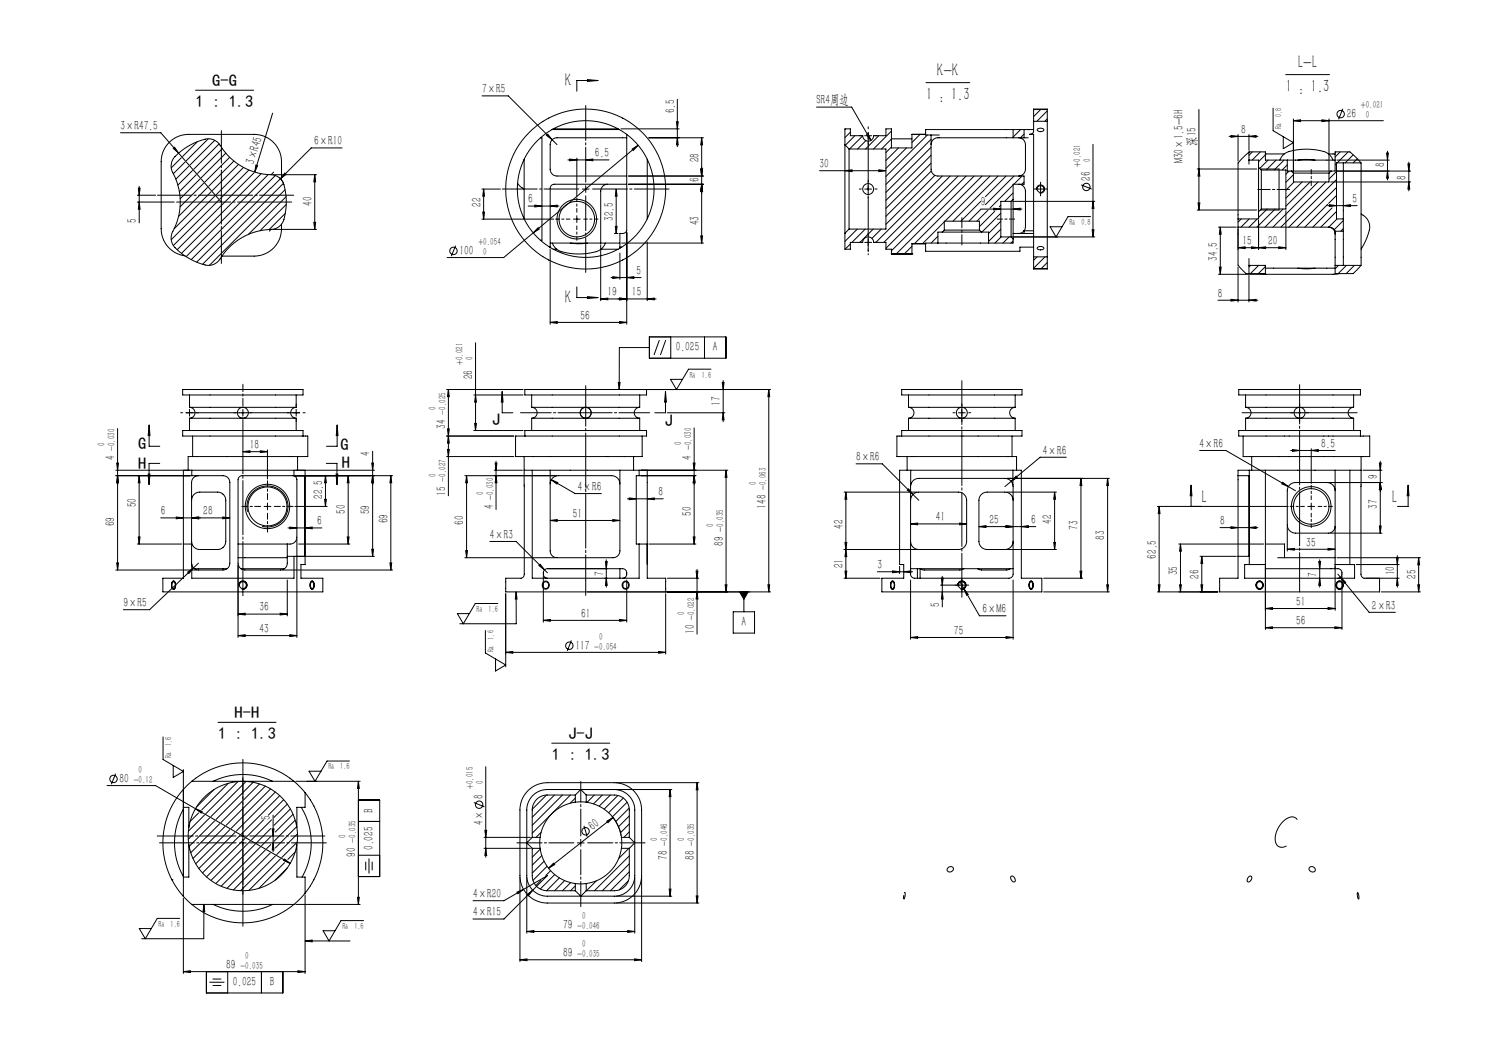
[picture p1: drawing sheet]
<svg xmlns="http://www.w3.org/2000/svg" width="841mm" height="594mm" viewBox="0 0 841 594" stroke-linecap="round" stroke-linejoin="round" font-family="sans-serif">
<g fill="none" stroke="#000" stroke-width=".56">
<path d="M110 51h33M271 54h15l27 27M330 45h6l-6 1zM336 45h-12v6M381 56v27M521 46h25M723 42h25M68 75h22l34 39M111 80l-8 8M117 78l-12 12M121 79l-14 14M153 64l-10 33"/>
<path d="M304 77h1v58h-1M305 68h.1M307 76l1-1 3 4zM309 66h.1M311 73h37M311 72h37M349 72h33M350 66h.1M353 76v54l-2 1h-2v9M353 77h-40a4 4 0 0 0-4 4v14a4 4 0 0 0 4 4h40M354 68h.1M365 77h31"/>
<path d="M381 69h1l-1 3zM381 77l1 4h-1zM395 77v60M395 77v4h-1zM459 60h20l11 19M476 72l-1 1M478 74l-3 3M481 76l-5 6M485 76h-7v-4h-3v9M485 76l-7 8M486 76h4M487 79l-5 5"/>
<path d="M488 76v-1l2 4zM488 74v4M494 76l-7 8M501 74l-10 10M501 78l-5 6M501 78h12M513 76v7h-12v-11h-3v4h-7a3 3 0 0 1-3 3 3 3 0 0 1-3-3M513 76h8M513 76h.1M518 76l-5 4M522 76l-24 23M524 76v19a4 4 0 0 0 4 4h48v5h-6v8"/>
<path d="M524 76h4M524 78l-26 26M570 77h-42a4 4 0 0 0-4 4M570 73h-49v3h3M570 73v4M570 77h6M570 73h6M573 77a4 4 0 0 1 4 4v14a4 4 0 0 1-4 4M574 73l-4 4M576 73h5M576 77h2M576 75l-2 2"/>
<path d="M576 73v4M581 62h8M581 68v6v1l-2 1h2v54M581 62v6M581 68h8M584 73a2.2 2.2 0 0 1 3 0 2 2 0 0 1-2 1 2 2 0 0 1-1-1zM585 62l-4 4M589 68v76M589 62l-6 6M589 67l-1 1M589 62v6M674 62v56"/>
<path d="M691 77h17M692 76l4 1h-4zM696 76v15M703 77l4-1v1zM703 76v9M716 61v13l12 6-6 4v-7M728 68l4-1v1zM728 67v29M728 68h50M744 67l4 1h-4zM748 67v29M755 61l-2 6"/>
<path d="M97 83h1l2 3zM98 88a31 31 0 0 1 20-10 9 9 0 0 1 7 5 36 36 0 0 0 29 16 9 9 0 0 1 7 9 27 27 0 0 1-3 19 12 12 0 0 1-10 2 36 36 0 0 0-25 18 9 9 0 0 1-12 1 27 27 0 0 1-14-12 12 12 0 0 1 2-9 36 36 0 0 0-3-32 8 8 0 0 1 2-7zM102 89l-6 5M104 91l-6 7M106 93l-7 8M108 96l-8 8M110 98l-9 10M123 81l-14 14M125 84l-14 14M127 86l-14 14M129 88l-14 14M132 91l-15 14"/>
<path d="M134 92l-15 15M137 94l-15 16M140 96l-16 16M143 97l-43 43M144 93h1l-2 4zM147 98l-45 45M151 98l-46 46M153 98h25M154 97l-1 1M155 99l-47 47M157 100l2 3M160 97l1 1-3 3z"/>
<path d="M177 98l1 4h-1zM177 98v31M192 83h-17l-17 18M295 90v33M319 90h24M320 89l4 1h-4zM324 89v21M329 90l4-1v1zM354 99h42M356 84l3-2-3 3zM359 82l-59 49M364 90v33"/>
<path d="M394 95h1v4zM461 96h37M475 81v50M475 81l3 3M475 96h4v1zM478 84v45M478 84h20v45h-20M494 96h4l-4 1zM501 83l-3 3M505 83l-7 7M510 83l-12 12M524 83l-26 25"/>
<path d="M524 87l-26 26M524 92l-26 25M524 96l-26 26M526 99l-28 27M530 99l-37 37M535 99l-38 37M539 99l-41 41M544 99l-43 42M548 99l-44 44M552 99l-38 38M557 99l-25 25M561 99l-25 25"/>
<path d="M566 99l-12 12M570 99l-16 16M575 99l-5 5M615 81v52M673 95h34M674 95l1 4h-1zM703 86l9-1v5h12M703 86l-7 6v31M703 90v2M703 86v4M703 90h5v4M704 85l-1 2"/>
<path d="M708 94v25M708 94l2 2M709 95h11v23h-11M709 85l-5 5M710 96v22M710 96h13v22h-13M712 87h10M712 87l-4 4M713 90l-4 5M718 90l-6 6M720 90a9 9 0 0 1 9-6 27 27 0 0 1 19 3l2 3M722 90l-5 6"/>
<path d="M724 90h27M724 90v6h2M724 93l-3 3M725 96l-2 2M726 96h23M726 96l2 1M728 97h20M728 97v5h20v-5M728 98l-5 5M730 90h10M747 87h4M749 96l-1 1"/>
<path d="M752 92l-1 1M752 96l-4 5M752 90h30M754 85l-3 3M756 92v31M758 85l-6 7M761 87l-4 5M764 89l-3 3M766 92l-7-7h-8v11h-2M766 92h-14v31h4M766 92v57M780 86h1v4z"/>
<path d="M781 85v16M781 96v4h-1zM792 92h1v4zM793 91v16M794 96h-42M77 114h21M77 110h11M78 106h1l-1 4zM78 105v20M78 114l1 4h-1zM113 101l-12 11M115 103l-14 13"/>
<path d="M117 105l-17 17M119 108l-21 21M121 110l-25 25M123 113l-25 25M152 106l-41 41M158 101l-6 5M158 101v-10a15 15 0 0 0-15-15h-37a15 15 0 0 0-15 15v38a15 15 0 0 0 13 15M159 103l-45 46M160 107l-42 42M161 111l-21 21M161 115l-15 15M271 106h11"/>
<path d="M272 119h1l-1 4zM272 106v17M272 106l1 4h-1zM291 103l4 3M297 116h17M301 115l4 1h-4zM309 116l4-1v1zM328 106h3M329 104v4M342 104a4 4 0 0 0-4 3v30M347 106v4h-1zM347 106v25"/>
<path d="M353 104h-41a2.3 2.3 0 0 0-3 2v33M354 104h42M395 104v4h-1zM486 106h4M488 104v4M552 113l-11 11M552 118l-7 6M552 118h23M556 118l-6 6M559 117l4 1h-4zM560 119l-9 8M563 115l-1 1"/>
<path d="M563 120l-11 11M569 113v20M569 113h-6v20h6M570 113h46M570 112v22M570 104l-13 13M570 109l-5 4M570 112l-1 1M570 118l4-1v1zM573 104a4 4 0 0 1 4 3v20l-1 3M576 102l-1 2M583 107a2.3 2.3 0 0 1 2-3 2.3 2.3 0 0 1 3 3 2.3 2.3 0 0 1-3 2"/>
<path d="M583 106h4M585 104v4M608 104l6 2M615 113v4h-1zM673 118h34M674 114h1l-1 4zM708 119v4h-12M710 118l-2 1M713 118l-5 4M717 118l-10 10M722 118l-10 10M723 119v21"/>
<path d="M728 102l-5 5M733 102l-10 9M737 102l-14 14M741 102l-25 26M746 102l-25 26M747 116h16M747 115l-13 13M748 115l4 1h-4zM749 102h45M749 117l-10 11M752 101l-27 27M752 105l-22 23"/>
<path d="M752 110l-5 4M752 119l-9 9M756 116l4-1v1zM793 102v4h-1zM153 129h25M158 126a16 16 0 0 1-15 18h-18M160 120l-9 9M177 125h1l-1 4zM256 138l-2 6M271 123h41M300 131l-17 14h-32M303 128v1l-3 2z"/>
<path d="M309 139h.1M309 137h40M311 137a10 10 0 0 0 10 6 27 27 0 0 0 18-3l2-3M321 137h9M323 123h3M324 121v4M338 138v31M346 131h2M346 127h1v4zM349 139h1M350 137h46M353 131v51"/>
<path d="M364 136v33M394 133h1v4zM475 131v9h3v-4h7a3 3 0 0 1 3-3 3 3 0 0 1 3 3h7v4h3v3M478 129l-3 2M478 137l-3 3M482 129l-7 7M486 136h4M487 129l-8 7M488 134v4M491 129l-7 7M496 129l-5 5M513 137h8h-8v6"/>
<path d="M513 139l-4 4M528 137h28M528 137h-7v4h53v-2h7M528 133l-4 4M530 131h22M530 131h-2v6M531 129h20M531 125l-12 12M531 129v-5h20v5M531 129l-1 2M551 129l1 2M552 131h4v6"/>
<path d="M563 124l-7 7M563 129l-7 7M563 133l-3 4M568 133l-4 4M569 133l1 1M570 133h46M570 134v3h-14M570 131h11M570 135l-1 2M576 130v1M576 130l-1 1h-2M576 130h5"/>
<path d="M581 139v5M581 130v1M581 131v8M584 139a2.1 2.1 0 0 1 3 1 2.1 2.1 0 0 1-3-1zM613 122h-12l-7 11-3-5h6M614 129h1v4zM685 128h10M686 128v26M686 128l1 4h-1zM696 128v4M696 123v5M696 128h52"/>
<path d="M696 139h4v1zM696 129v20l5 5h11v-5M696 139h27M698 123l-2 2M703 123l-5 5M704 139h4l-4 1zM707 123l-4 5M708 139h4v1zM708 124v16M719 139h4l-4 1zM747 128a4 4 0 0 1 4 4M748 128a4 4 0 0 1 3 2"/>
<path d="M751 132v17M751 130v2M751 130h5M752 123l-4 5M756 130v19M756 123v7M756 124l-5 5M756 129l-2 1M766 120a8 8 0 0 1 4 10l-2 6-2 4M305 144h.1M309 146h.1M309 140v42"/>
<path d="M311 140h2M338 140h10M344 156h17M345 156h4l-4 1zM349 142v15M350 146h.1M353 156h4v1zM354 144h.1M501 143h.1M501 143h12M513 143h.1M581 151h8"/>
<path d="M581 144h8M581 144v7M583 144l-2 2M588 144l-7 7M589 148l-3 3M589 144v7M685 154h26M686 150h1l-1 4zM696 150v20M703 145v4M703 149v5M703 149h9"/>
<path d="M703 155v15M704 149l-1 1M708 149l-5 5M709 154h44M712 151h39M712 149h.1M712 150l-4 4M730 151h10M751 149v5h10l5-5M751 149h15M753 149l-2 2M757 149l-4 5"/>
<path d="M762 149l-5 5M324 161v6h12M330 167h6l-6 1zM338 168h4v1zM349 168h4l-4 1zM364 168h4v1zM369 168h-31M685 169h23M692 168l4 1h-4zM703 169l4-1v1zM268 193v49M309 181h4v1z"/>
<path d="M309 181h44M349 181h4l-4 1zM365 190h43v11h-43zM365 196h-17v23M371 191l-3 9M375 191l-3 9M377 190v11M396 190v11M103 219h67v3h-67zM251 219h43M252 219l1 4h-1zM252 219v60"/>
<path d="M295 219h69v3h-69zM348 215h1l-1 4zM400 208h-13l-6 11-4-6h7M406 215h1v4zM407 214v23M432 219l1 4h-1zM432 219v114M433 219h-84M507 219h68v3h-68zM697 219h68v3h-68zM84 239v6h-1zM84 239v12h6"/>
<path d="M105 232h4M107 235h60M107 229h60M107 229a3 3 0 0 1 3 3 3 3 0 0 1-3 3M107 222v7M107 230v4M107 235v7M135 232h4M137 230v4M165 232h4M167 229a3 3 0 0 0-3 3 3 3 0 0 0 3 3M167 222v7"/>
<path d="M167 230v4M167 235v7M190 239v6h-1zM190 239v12h-6M267 222h27M267 238h1v4zM268 222v4h-1zM283 220v6h-1zM283 220v12h6M299 235h61M299 229h61M299 229a3 3 0 0 1 3 3 3 3 0 0 1-3 3"/>
<path d="M299 222v7M299 235v7M360 229a3 3 0 0 0-3 3 3 3 0 0 0 3 3M360 222v7M360 235v7M374 220l1 6h-1zM374 220v12h-6M375 232h33M407 232v4h-1zM511 229h60M511 235h60M511 229a3 3 0 0 1 3 3 3 3 0 0 1-3 3"/>
<path d="M511 222v7M511 235v7M539 232h4M541 230v4M571 229a3 3 0 0 0-3 3 3 3 0 0 0 3 3M571 222v7M571 235v7M701 235h60M701 229a3 3 0 0 1 3 3 3 3 0 0 1-3 3M701 229h60M701 222v7M701 235v7"/>
<path d="M729 232h4M731 230v4M761 229a3 3 0 0 0-3 3 3 3 0 0 0 3 3M761 222v7M761 235v7M66 241v80M103 242h67v3h-67zM108 257h-2v8M108 245v12M137 254h4v1zM137 254h13M146 254h4l-4 1z"/>
<path d="M150 253v16M167 257v8M170 245h3v12h-65M210 254v59M251 245h38M251 257h38M252 253h1l-1 4zM252 241h1l-1 4zM252 245l1 4h-1zM267 242h27M279 259v28M295 257v67l-2 1h-9v8h90v-8h-10v-19h-4"/>
<path d="M295 245v-3h69v3h-74v12h71v-12M356 257v8M390 241v65M507 245h-2v12h64M507 242h68v3h-68zM510 257v8M569 257h3v8M569 245v12M600 257h-15l-20 17M675 253h15l35 21M697 242h68v3h-68zM699 245v12h5"/>
<path d="M704 257h62M704 257v8M726 253h25M727 253h4l-4 1zM738 253h4v1zM738 252v20M765 245h6v12h-5M766 257v66v1a4 4 0 0 0 4 1h6v8h-90v-8h10v-57M776 259v41M65 265h42M66 260h1l-1 5zM66 268l1 4h-1z"/>
<path d="M78 268v38M78 268l1 4h-1zM83 267h1v6zM90 261h-6v12M103 268h5M107 268h-42M108 265h-5v60h-11v8h90v-8h-13v-7h3v-53h-7M108 268h17a4 4 0 0 1 4 3v46a4 4 0 0 1-4 4h-13a4 4 0 0 1-4-3M108 265h57M108 265v3M112 268a4 4 0 0 0-4 3v47M165 268a2.3 2.3 0 0 1 2 2v32a4 4 0 0 1-4 4h-29"/>
<path d="M165 268h6v45h-6M165 268h-29a2.3 2.3 0 0 0-2 2v47a4 4 0 0 0 4 4h20a4 4 0 0 0 4-4v-11M165 265v3M166 265h45M183 268v17M183 268l1 4h-1zM184 261h6v12M189 267h1v6zM196 268v4h-1zM196 268v38M209 260h1v5zM210 268v4h-1z"/>
<path d="M220 268v4h-1zM220 268v53M221 268h-55M261 268h52M262 268l1 4h-1zM262 268v46M278 265h16M279 260h1l-1 5zM279 268l1 4h-1zM295 265h4M299 265v60h61v-19M299 265h61"/>
<path d="M309 265v45a4 4 0 0 0 4 4h32a4 4 0 0 0 4-4v-45M309 272a5 5 0 0 1 5-4h30a5 5 0 0 1 5 4M310 270l4 1-1 1zM310 270l14 8h14M360 265h4v3M360 268h4M360 268h-2v38h2M360 265v3M361 265h48M364 268v49M390 260h1l-1 5zM390 268l1 4h-1z"/>
<path d="M391 268h-30M408 265l1 3h-1zM408 265v68M475 277h41M476 277v48M476 277v4h-1zM482 261h14l18 17M510 276l1-1 3 3zM512 265h-6v53h2v7h-12v8h90v-8h-11v-60h-5M512 273v50l1 1a8 8 0 0 0 6 1h49h1l1-2v-50M512 273a5 5 0 0 1 5-4h48a5 5 0 0 1 5 4M512 265h58"/>
<path d="M512 265v8M514 278l3 3M566 269h58M566 277h28M570 265v8M572 268v1l-3 2zM593 277l1 4h-1zM593 277v32M608 269l1 4h-1zM608 269v56M623 269l1 4h-1zM623 269v64"/>
<path d="M670 273l1 6h-1zM670 273v12M696 268h7v45h-7M703 265h-7v3M703 265h56M703 265v53M712 265v89M722 271l3 3-4-2zM725 274l4 2M747 271h30M751 276a5 5 0 0 0-5-5h-17a5 5 0 0 0-5 5v19a5 5 0 0 0 5 5h18a4 4 0 0 0 4-4M751 265v78"/>
<path d="M759 265h7M759 265v53M767 265h10M776 260h1l-1 5zM776 271l1 4h-1zM792 273l1 6h-1zM792 273v12h-6M90 291h39M99 291h4l-4 1zM108 291h4v1zM108 281a5 5 0 0 1 4-4h10a5 5 0 0 1 5 4v24a5 5 0 0 1-5 4h-10a5 5 0 0 1-4-4M125 291h4l-4 1z"/>
<path d="M139 288a12 12 0 0 1 10-15 12 12 0 0 1 13 13 12 12 0 0 1-15 10M149 285h3M150 283v4M162 297h19M163 296l4 1h-4zM166 285h18M172 297l4-1v1zM183 281h1l-1 4zM309 293l4-1v1zM309 293h40M345 292l4 1h-4zM353 281h20"/>
<path d="M354 280l4 1h-4zM364 281l4-1v1zM512 281a5 5 0 0 1 5-4h22a5 5 0 0 1 5 4v24a5 5 0 0 1-5 4h-22a5 5 0 0 1-5-4M512 295l4-1v1zM512 295h32M540 294l4 1h-4zM551 296h4v1zM566 296h4l-4 1zM570 281a5 5 0 0 0-5-4h-10a5 5 0 0 0-4 4v24a5 5 0 0 0 4 4h10a5 5 0 0 0 5-4M575 296h4v1zM583 296h-32M651 285h74"/>
<path d="M652 285v48M652 285l1 4h-1zM686 297h22M692 296l4 1h-4zM703 297l4-1v1zM724 296v14M736 285h4M738 283v4M748 300h29M776 296h1l-1 4zM66 317h1l-1 4zM77 306h25"/>
<path d="M78 302h1l-1 4zM103 306h5M109 319l-25 24h-15M109 320h19M112 317l-3 2M134 318v41M134 314h28M135 320h25M162 313h3M165 313v12h-57v-7M166 313h45M167 303v56"/>
<path d="M168 306h29M195 302h1v4zM209 309h1v4zM219 317h1v4zM261 314h51M262 310h1l-1 4zM276 305h14l18 17M303 318l1-1 2 4zM341 316h1l-1 4zM341 315v15M349 320v5M365 306h26"/>
<path d="M390 302h1l-1 4zM475 309h41M475 305h1v4zM476 309v4h-1zM506 319v4M512 320h58M516 320v5M542 320l-2 1h-20l-2-1v5M550 320l2 1h14l2-1M566 309h28M593 305h1l-1 4zM663 306h48"/>
<path d="M664 306l1 4h-1zM664 306v27M675 313h20M676 313l1 4h-1zM676 313v20M703 318h-3v7h62v-7h-3M703 318h9M712 320h41a2.7 2.7 0 0 1 2 3 2.7 2.7 0 0 1-2 2M712 306h11v8M719 314h4M723 314h28M724 309l4-1v1z"/>
<path d="M724 309h27M742 316h1l-1 4zM742 315v15M747 308l4 1h-4zM751 318h8M752 314h47M763 318h24M786 314h1l-1 4zM786 313v17M798 314l1 4h-1zM798 314v19M65 321h46"/>
<path d="M97 327h1l1 1v2a1.2 1.2 0 0 1-2 1 1.2 1.2 0 0 1 0-2zM97 327h1l1 1-1 3a1.2 1.2 0 0 1-1 0 1.2 1.2 0 0 1-1-2zM97 327a1.8 1.8 0 0 1 2 2 1.8 1.8 0 0 1-2 2v-1zM106 322l3-3-3 4zM134 330a2.3 2.3 0 0 1 3-3 2.3 2.3 0 0 1 2 2 2.3 2.3 0 0 1-3 2M159 321h62M162 326v20M175 327h1v1l1 2a1.2 1.2 0 0 1-2 1 1.2 1.2 0 0 1-1-2zM175 327h1l1 1-1 3a1.1 1.1 0 0 1-1 0 1.1 1.1 0 0 1-1-1zM175 327a1.9 1.9 0 0 1 2 2 1.9 1.9 0 0 1-2 2v-2zM280 339h-13l-6 12-4-6h7M284 334v41"/>
<path d="M290 333l1 4h-1zM290 333v18h-31M306 324v26M308 325a2.7 2.7 0 0 1-2-2 2.7 2.7 0 0 1 2-3h42a2.7 2.7 0 0 1 3 3 2.7 2.7 0 0 1-3 2M309 329h.1M330 333h103M340 325h2M341 325l1 4h-1zM350 329h.1M353 326v24M374 334v34M375 325h18"/>
<path d="M392 321h1l-1 4zM392 333l1 4h-1zM392 320v37M408 329h1l-1 4zM416 333h5l-3 4zM418 333v11M432 329h1l-1 4zM475 325h20M475 321h1v4zM494 322h19M502 327a1.7 1.7 0 0 1 1 1 1.7 1.7 0 0 1 0 2v1a1.1 1.1 0 0 1-2 0 1.1 1.1 0 0 1 0-1zM502 327l1 1v2a1.1 1.1 0 0 1-1 1 1.1 1.1 0 0 1-1-1z"/>
<path d="M502 327a1.8 1.8 0 0 1 1 2 1.8 1.8 0 0 1-1 2l-1-1zM502 321l4 1h-4zM508 322l4-1v1zM512 326v34M529 329h14M530 325h1l-1 4zM530 333l1 4h-1zM530 324v17M539 330a2.3 2.3 0 0 1 2-3 2.3 2.3 0 0 1 2 2 2.3 2.3 0 0 1-3 2M540 327l11 19h15M541 327v4M542 331l3 3-1 1z"/>
<path d="M570 326v34M579 327a1.7 1.7 0 0 1 2 1 1.7 1.7 0 0 1 0 2v1a1.2 1.2 0 0 1-2 0 1.2 1.2 0 0 1 0-2zM580 327l1 1v2a1.2 1.2 0 0 1-2 1 1.2 1.2 0 0 1 0-2zM580 327a1.9 1.9 0 0 1 1 2 1.9 1.9 0 0 1-1 2l-1-2zM587 333h37M587 325h22M608 321h1l-1 4zM623 329h1l-1 4zM651 333h34M652 329h1l-1 4zM664 329h1l-1 4zM676 329h1l-1 4z"/>
<path d="M710 329h.1M742 325l1 4h-1zM752 329h.1M753 323l17 21h15M754 325l3 3h-1zM755 324v30M768 325h19M777 333h22M786 325l1 4h-1zM798 329h1l-1 4zM134 345h4v1zM134 345h28"/>
<path d="M134 358l4-1v1zM134 358h33M158 345h4l-4 1zM163 357l4 1h-4zM273 355v12l11 7-5 3v-6M306 349l4-1v1zM306 349h47M349 348l4 1h-4zM412 344h12v12h-12zM512 359l4-1v1zM512 359h58M566 358l4 1h-4z"/>
<path d="M712 353h4v1zM712 353h43M712 342h4v1zM712 342h39M747 342h4l-4 1zM751 353h4l-4 1zM284 367l4-1v1zM284 367h90M321 360l-2 6M370 366l4 1h-4zM92 415v12l11 7-6 3v-6M123 406h32"/>
<path d="M310 418h33M65 435l-2 6M103 433v59M108 439a45 45 0 0 0-5 65M108 439a45 45 0 0 1 57 0M108 439h57M120 439a39 39 0 0 1 33 0M134 440l-18 18M138 440l-19 19M165 439l7 7M166 439h37M197 428h-13l-7 11-3-5h7"/>
<path d="M202 439v70M202 439v5h-1zM273 431v51M60 442h27l76 44M103 458v-4h3v11M103 455a38 38 0 0 0 0 38M110 455l4 1-1 1zM112 457l-5 5M115 458l-9 10M120 444l-9 10M128 441l-14 14M142 440l-21 21"/>
<path d="M146 441l-22 22M146 459l-10 10M149 442l-22 22M152 444l-22 22M154 459v20M155 446l-22 22M157 448l-11 11M160 450l-9 9M162 452l-8 8M163 455l-9 9M165 458l-10 10M169 454a38 38 0 0 1 1 39"/>
<path d="M172 446a45 45 0 0 1 0 56M172 446v8h-5v11M175 450h.1M177 453h.1M202 450h12v43h-12M267 451l6 3M297 445a15 15 0 0 1 11-5h38a15 15 0 0 1 15 16v37a15 15 0 0 1-15 15h-38a15 15 0 0 1-16-15v-37a15 15 0 0 1 5-11zM300 447a12 12 0 0 1 8-3h38a12 12 0 0 1 11 12v37a12 12 0 0 1-11 11h-38a11 11 0 0 1-12-11v-37a12 12 0 0 1 4-9zM307 447l-8 8M312 447l-13 13M316 447l-17 17M321 447l-22 22"/>
<path d="M324 449l-3 3M324 447l3-3 3 3M324 451h6M324 447h-16a8 8 0 0 0-9 9v15M324 451a23 23 0 0 0-20 20M324 447v4M330 447h16a8 8 0 0 1 8 9v15M330 451a23 23 0 0 1 20 20M330 447v4M330 447h.1M334 447l-4 4M339 447l-5 5"/>
<path d="M343 447l-6 6M344 459a23 23 0 0 1 5 11M345 460l-36 28M347 440h46M347 444h31M348 447l-8 8M351 449l-9 8M353 451l-8 8M354 455l-8 7M354 459l-6 6M377 444v60M377 444v4h-1z"/>
<path d="M392 440v68M392 440l1 4h-1zM106 475v18h-3M118 460l-12 12M121 462l-15 14M124 463l-17 17M126 465l-17 18M129 467l-19 19M132 468l-20 21M135 474h4M135 470h4M135 470l-21 21"/>
<path d="M137 468v8M138 472l-22 21M141 473l-22 22M144 475l-23 22M146 476l-22 23M148 461l-9 10M149 478l-21 22M152 480l-21 21M152 466l-8 8M152 471l-5 5M152 475l-2 2M153 461l-12 11"/>
<path d="M153 466h1v4zM154 474v4h-1zM166 479l-4 4M166 461l-12 12M167 465l-12 12M167 475v18h5v9M167 474l-8 8M167 469l-11 12M202 462h12M272 477h26M272 471h26M273 467h1l-1 4z"/>
<path d="M273 477l1 4h-1zM299 471l-3 3 3 3M299 477v16a8 8 0 0 0 9 8h16M299 477h5M299 471h5M300 477l-1 1M304 471v6M304 477a23 23 0 0 0 20 20M304 478l-5 4M304 468l-2 3M325 474h4M327 472v4"/>
<path d="M329 464l1 7M341 462l4-2-3 3zM350 471v6M350 477a23 23 0 0 1-20 20M350 477h4M350 471h4M354 477l-6 6M354 463l-5 5M354 468l-3 3M354 471l3 3-3 3M354 477v16a8 8 0 0 1-8 8h-16M730 461a5 5 0 0 0-8 1 11 11 0 0 0-3 14 4 4 0 0 0 5 0"/>
<path d="M97 495h.1M103 490v3M103 493v11M155 481l-20 20M158 483l-18 18M160 483l3 3-3-2zM160 485l-14 15M162 488l-7 7M175 498h.1M177 495h.1M202 481h12M206 485v5"/>
<path d="M208 483v8M209 485v5M292 494v47M296 494v31M304 495l-3 3M305 481l-6 6M306 484l-7 7M308 487l-8 8M310 490l-3 2M311 486h1l-3 2zM312 492l-8 8M315 494l-8 7"/>
<path d="M318 495l-6 6M321 496l-5 5M324 498l-3 3M324 497h6M324 497v4M330 497v4M335 495l-5 6M354 495l-6 6M354 481l-20 20M354 486l-15 15M354 490l-11 11M357 494v31"/>
<path d="M361 494v47M569 493a1.8 1.8 0 0 1 2 1 1.8 1.8 0 0 1-1 2l-1-1zM702 493h1a1.4 1.4 0 0 1 1 1 1.4 1.4 0 0 1-1 2 1.4 1.4 0 0 1-2-1 1.4 1.4 0 0 1 1-2zM101 517h-13l-6 11-4-6h7M103 504l5 5M103 505v43M108 509a45 45 0 0 0 57 0M108 509h57M115 509v4h-1zM115 509v19h-35M120 509a39 39 0 0 0 33 0M166 509h37"/>
<path d="M172 503v45M172 502l-7 7M201 505h1v4zM205 518h-13l-7 11M291 502l4-2-4 3zM295 500l-12 7h-17M295 500l13-7-8 8M297 503l3-2-3 3zM300 501l-17 16h-17M324 501l3 3 3-3M347 508h46M347 504h31"/>
<path d="M376 500h1v4zM392 504h1l-1 4zM508 504v2M509 502h.1M509 502l-1 4M764 506v-4v4M764 506h.1M172 529h4v1zM185 529h-13M185 529h12M188 524h-6l3 5M292 540l4-1v1z"/>
<path d="M292 540h69M296 524l4-1v1zM296 524h61M353 523l4 1h-4zM357 539l4 1h-4zM103 547l4-1v1zM103 547h69M118 553h8M120 551h4M120 554h4M128 547v12M147 547v12"/>
<path d="M159 547v12h-43v-12M168 546l4 1h-4z"/>
<circle cx="754" cy="64" r="2.1"/>
<circle cx="329" cy="106" r="38"/>
<circle cx="329" cy="106" r="45"/>
<circle cx="488" cy="106" r="3"/>
<circle cx="585" cy="106" r="1.9"/>
<circle cx="611" cy="105" r="2.1"/>
<circle cx="324" cy="123" r="10"/>
<circle cx="324" cy="123" r="11"/>
<circle cx="255" cy="141" r="2.1"/>
<circle cx="137" cy="232" r="3"/>
<circle cx="329" cy="232" r="3"/>
<circle cx="541" cy="232" r="3"/>
<circle cx="731" cy="232" r="3"/>
<circle cx="150" cy="285" r="11"/>
<circle cx="150" cy="285" r="13"/>
<circle cx="738" cy="285" r="10"/>
<circle cx="738" cy="285" r="11"/>
<circle cx="137" cy="329" r="1.9"/>
<circle cx="307" cy="329" r="1.8"/>
<circle cx="307" cy="329" r="2.2"/>
<circle cx="352" cy="329" r="1.8"/>
<circle cx="352" cy="329" r="2.2"/>
<circle cx="541" cy="329" r="1.9"/>
<circle cx="708" cy="329" r="2.2"/>
<circle cx="708" cy="329" r="1.8"/>
<circle cx="709" cy="329" r="2.2"/>
<circle cx="753" cy="329" r="2.2"/>
<circle cx="753" cy="329" r="1.8"/>
<circle cx="754" cy="329" r="2.2"/>
<circle cx="320" cy="363" r="2.1"/>
<circle cx="64" cy="438" r="2.1"/>
<circle cx="270" cy="453" r="2.1"/>
<circle cx="137" cy="470" r="31"/>
<circle cx="329" cy="468" r="2.1"/>
<circle cx="535" cy="489" r="1.7"/>
<circle cx="738" cy="489" r="1.7"/>
</g>
<path d="M327 470v-30" fill="none" stroke="#000" stroke-width=".56" stroke-dasharray="30.5 1.3 1.3 1.3" stroke-dashoffset="15.3"/>
<path d="M323 474h-32" fill="none" stroke="#000" stroke-width=".56" stroke-dasharray="30.5 1.3 1.3 1.3" stroke-dashoffset="16.3"/>
<path d="M327 478v32" fill="none" stroke="#000" stroke-width=".56" stroke-dasharray="30.5 1.3 1.3 1.3" stroke-dashoffset="16.4"/>
<path d="M331 474h32" fill="none" stroke="#000" stroke-width=".56" stroke-dasharray="30.5 1.3 1.3 1.3" stroke-dashoffset="16.2"/>
<path d="M137 466v-28M137 474v29" fill="none" stroke="#000" stroke-width=".56" stroke-dasharray="30.5 1.3 1.3 1.3" stroke-dashoffset="18"/>
<path d="M133 470h-45" fill="none" stroke="#000" stroke-width=".56" stroke-dasharray="30.5 1.3 1.3 1.3" stroke-dashoffset="10.2"/>
<path d="M165 110h-76M140 470h43" fill="none" stroke="#000" stroke-width=".56" stroke-dasharray="30.5 1.3 1.3 1.3" stroke-dashoffset="11.2"/>
<path d="M326 106h-43M329 102v-43M329 110v43M333 106h43M133 474h-43M137 470v-43M137 478v43M140 474h44" fill="none" stroke="#000" stroke-width=".56" stroke-dasharray="30.5 1.3 1.3 1.3" stroke-dashoffset="10.8"/>
<path d="M738 104v-9" fill="none" stroke="#000" stroke-width=".56" stroke-dasharray="30.5 1.3 1.3 1.3" stroke-dashoffset="27.9"/>
<path d="M725 107h-17" fill="none" stroke="#000" stroke-width=".56" stroke-dasharray="30.5 1.3 1.3 1.3" stroke-dashoffset="23.5"/>
<path d="M541 336v-122" fill="none" stroke="#000" stroke-width=".56" stroke-dasharray="30.5 1.3 1.3 1.3" stroke-dashoffset="5.8"/>
<path d="M541 122v16" fill="none" stroke="#000" stroke-width=".56" stroke-dasharray="30.5 1.3 1.3 1.3" stroke-dashoffset="24.7"/>
<path d="M571 123h-10" fill="none" stroke="#000" stroke-width=".56" stroke-dasharray="30.5 1.3 1.3 1.3" stroke-dashoffset="27.5"/>
<path d="M488 75v68" fill="none" stroke="#000" stroke-width=".56" stroke-dasharray="30.5 1.3 1.3 1.3" stroke-dashoffset="-1.9"/>
<path d="M125 74v74" fill="none" stroke="#000" stroke-width=".56" stroke-dasharray="30.5 1.3 1.3 1.3" stroke-dashoffset="12.2"/>
<path d="M329 335v-118" fill="none" stroke="#000" stroke-width=".56" stroke-dasharray="30.5 1.3 1.3 1.3" stroke-dashoffset="7.7"/>
<path d="M365 232h-72" fill="none" stroke="#000" stroke-width=".56" stroke-dasharray="30.5 1.3 1.3 1.3" stroke-dashoffset="13.2"/>
<path d="M169 232h-64" fill="none" stroke="#000" stroke-width=".56" stroke-dasharray="30.5 1.3 1.3 1.3" stroke-dashoffset=".4"/>
<g fill="none" stroke="#000" stroke-width=".56" stroke-dasharray="30.5 1.3 1.3 1.3">
<path d="M485 76h-2M488 72v-1M492 76h1M488 80v1M485 106h-2M488 102v-1M488 110v1M492 106h1M583 106h-1M585 104v-2M585 108v2M587 106h2"/>
<path d="M153 129l-1 1M485 136h-2M488 132v-1M492 136h1M488 140v1M103 232h-1M107 228v-1M107 236v1M110 232h2M133 232h-1M137 236v99M140 232h2"/>
<path d="M163 232h-1M167 228v-1M167 236v1M170 232h2M537 232h-1M541 228v-1M541 236v1M545 232h1M727 232h-1M731 228v-1M731 236v1M735 232h1"/>
<path d="M763 232h-64M539 329h-2M541 327v-2M541 331v2M543 329h2"/>
</g>
<path d="M731 333v-117" fill="none" stroke="#000" stroke-width=".56" stroke-dasharray="30.5 1.3 1.3 1.3" stroke-dashoffset="8.4"/>
<path d="M99 114h65" fill="none" stroke="#000" stroke-width=".56" stroke-dasharray="30.5 1.3 1.3 1.3" stroke-dashoffset="-.3"/>
<path d="M147 285h-11M150 281v-11M150 289v10M154 285h11" fill="none" stroke="#000" stroke-width=".56" stroke-dasharray="30.5 1.3 1.3 1.3" stroke-dashoffset="27.1"/>
<path d="M137 228v-12" fill="none" stroke="#000" stroke-width=".56" stroke-dasharray="30.5 1.3 1.3 1.3" stroke-dashoffset="26.3"/>
<path d="M324 119v-8M321 123h-8M324 127v8M328 123h8M734 285h-8M738 281v-8M738 289v8M741 285h9" fill="none" stroke="#000" stroke-width=".56" stroke-dasharray="30.5 1.3 1.3 1.3" stroke-dashoffset="28.3"/>
<g fill="#000">
<path d="M144 93h1l-2 4zM348 215h1l-1 4zM290 333l1 4h-1zM416 333h5l-3 4zM115 509v4h-1zM172 529h4v1z"/>
<path d="M330 45h6l-6 1zM330 167h6l-6 1z"/>
<path d="M703 77l4-1v1zM692 76l4 1h-4zM756 116l4-1v1zM748 115l4 1h-4z"/>
<path d="M728 68l4-1v1zM744 67l4 1h-4zM696 139h4v1zM704 139h4l-4 1zM692 168l4 1h-4zM703 169l4-1v1zM708 139h4v1zM719 139h4l-4 1z"/>
<path d="M177 98l1 4h-1zM177 125h1l-1 4z"/>
<path d="M781 96v4h-1zM780 86h1v4z"/>
<path d="M78 114l1 4h-1zM78 106h1l-1 4z"/>
<path d="M395 104v4h-1zM394 95h1v4zM394 133h1v4zM395 104v4h-1zM273 477l1 4h-1zM273 467h1l-1 4z"/>
<path d="M570 118l4-1v1zM559 117l4 1h-4z"/>
<path d="M353 156h4v1zM345 156h4l-4 1z"/>
<path d="M686 150h1l-1 4zM686 128l1 4h-1zM793 102v4h-1zM792 92h1v4z"/>
<path d="M190 239v6h-1zM84 239v6h-1z"/>
<path d="M374 220l1 6h-1zM283 220v6h-1z"/>
<path d="M407 232v4h-1zM406 215h1v4z"/>
<path d="M146 254h4l-4 1zM137 254h4v1zM158 345h4l-4 1zM134 345h4v1zM540 294l4 1h-4zM512 295l4-1v1zM508 322l4-1v1zM502 321l4 1h-4zM364 168h4v1zM349 168h4l-4 1z"/>
<path d="M252 245l1 4h-1zM252 253h1l-1 4zM78 268l1 4h-1zM78 302h1l-1 4zM530 325h1l-1 4zM530 333l1 4h-1zM272 106l1 4h-1zM272 119h1l-1 4z"/>
<path d="M267 238h1v4zM268 222v4h-1z"/>
<path d="M738 253h4v1zM727 253h4l-4 1z"/>
<path d="M66 268l1 4h-1zM66 260h1l-1 5zM210 268v4h-1zM209 260h1v5zM623 329h1l-1 4zM623 269l1 4h-1zM475 305h1v4zM476 277v4h-1zM593 305h1l-1 4zM593 277l1 4h-1zM475 321h1v4zM476 309v4h-1zM608 321h1l-1 4zM608 269l1 4h-1zM346 127h1v4zM347 106v4h-1zM674 95l1 4h-1zM674 114h1l-1 4zM154 474v4h-1zM153 466h1v4zM376 500h1v4zM377 444v4h-1z"/>
<path d="M189 267h1v6zM83 267h1v6z"/>
<path d="M310 270l3 2 1-1zM304 317l-1 1 3 3zM134 358l4-1v1zM163 357l4 1h-4zM106 322v1l3-4zM572 268l-3 3 3-2zM511 275l-1 1 4 2zM542 331l2 4 1-1zM722 271l-1 1 4 2zM754 325l2 3h1zM307 76l4 3-3-4zM356 84v1l3-3zM303 128l-3 3 3-2zM97 83l3 3-2-3zM160 97l-2 4 3-3zM488 76l2 3-2-4zM160 483v1l3 2zM110 455l3 2 1-1zM103 547l4-1v1zM168 546l4 1h-4zM291 502v1l4-3zM297 503v1l3-3z"/>
<path d="M390 268l1 4h-1zM390 302h1l-1 4zM279 260h1l-1 5zM279 268l1 4h-1zM341 316h1l-1 4zM341 325l1 4h-1z"/>
<path d="M792 273l1 6h-1zM670 273l1 6h-1z"/>
<path d="M108 291h4v1zM125 291h4l-4 1z"/>
<path d="M108 291h4v1zM99 291h4l-4 1zM566 296h4l-4 1zM551 296h4v1z"/>
<path d="M163 296l4 1h-4zM172 297l4-1v1zM309 181h4v1zM349 181h4l-4 1zM338 168h4v1zM349 168h4l-4 1zM301 115l4 1h-4zM309 116l4-1v1zM320 89l4 1h-4zM329 90l4-1v1zM292 540l4-1v1zM357 539l4 1h-4z"/>
<path d="M309 293l4-1v1zM345 292l4 1h-4zM354 280l4 1h-4zM364 281l4-1v1zM284 367l4-1v1zM370 366l4 1h-4zM475 96h4v1zM494 96h4l-4 1z"/>
<path d="M692 296l4 1h-4zM703 297l4-1v1zM712 342h4v1zM747 342h4l-4 1zM724 309l4-1v1zM747 308l4 1h-4z"/>
<path d="M776 296h1l-1 4zM776 271l1 4h-1zM776 271l1 4h-1zM776 260h1l-1 5zM652 329h1l-1 4zM652 285l1 4h-1zM201 505h1v4zM202 439v5h-1z"/>
<path d="M195 302h1v4zM196 268v4h-1z"/>
<path d="M209 309h1v4zM210 268v4h-1zM183 281h1l-1 4zM183 268l1 4h-1zM219 317h1v4zM220 268v4h-1zM394 95h1v4zM395 77v4h-1zM381 77l1 4h-1zM381 69h1l-1 3zM392 504h1l-1 4zM392 440l1 4h-1z"/>
<path d="M66 317h1l-1 4zM66 268l1 4h-1z"/>
<path d="M408 329h1l-1 4zM408 265l1 3h-1zM252 241h1l-1 4zM252 219l1 4h-1zM262 310h1l-1 4zM262 268l1 4h-1zM432 329h1l-1 4zM432 219l1 4h-1zM390 268l1 4h-1zM390 260h1l-1 5zM392 333l1 4h-1zM392 321h1l-1 4zM786 314h1l-1 4zM786 325l1 4h-1zM664 306l1 4h-1zM664 329h1l-1 4zM676 313l1 4h-1zM676 329h1l-1 4zM798 314l1 4h-1zM798 329h1l-1 4zM614 129h1v4zM615 113v4h-1z"/>
<path d="M742 325l1 4h-1zM742 316h1l-1 4z"/>
<path d="M306 349l4-1v1zM349 348l4 1h-4z"/>
<path d="M512 359l4-1v1zM566 358l4 1h-4zM566 296h4l-4 1zM575 296h4v1z"/>
<path d="M751 353h4l-4 1zM712 353h4v1z"/>
<path d="M311 486l-2 2 3-2zM341 462l1 1 3-3z"/>
<path d="M296 524l4-1v1zM353 523l4 1h-4z"/>
</g>
<g font-size="10">
<text x="730" y="38">L-L</text>
<text x="527" y="43">K-K</text>
<text x="318" y="48">K</text>
<text x="723" y="52">1 : 1.3</text>
<text x="521" y="56">1 : 1.3</text>
<text x="318" y="170">K</text>
<text x="676" y="283">L</text>
<text x="783" y="283">L</text>
</g>
<g font-size="9.3">
<text x="119" y="48">G-G</text>
<text x="110" y="60">1 : 1.3</text>
<text x="277" y="239">J</text>
<text x="374" y="240">J</text>
<text x="78" y="253">G</text>
<text x="192" y="253">G</text>
<text x="78" y="264">H</text>
<text x="192" y="263">H</text>
<text x="132" y="404">H-H</text>
<text x="123" y="416">1 : 1.3</text>
<text x="320" y="415">J-J</text>
<text x="310" y="427">1 : 1.3</text>
</g>
<g font-size="7.5">
<text x="271" y="52">7×R5</text>
<text x="459" y="59">SR4周边</text>
<text x="380" y="64" transform="rotate(-90 380 64)">6.5</text>
<text x="758" y="66">26</text>
<text x="68" y="73">3×R47.5</text>
<text x="698" y="75">8</text>
<text x="177" y="82">6×R10</text>
<text x="673" y="82" transform="rotate(-90 673 82)">深15</text>
<text x="335" y="88">6.5</text>
<text x="143" y="93" transform="rotate(-73 143 93)">3×R45</text>
<text x="393" y="91" transform="rotate(-90 393 91)">28</text>
<text x="461" y="95">30</text>
<text x="666" y="92" transform="rotate(-90 666 92)">M30×1.5-6H</text>
<text x="779" y="94" transform="rotate(-90 779 94)">8</text>
<text x="613" y="102" transform="rotate(-90 613 102)">26</text>
<text x="791" y="101" transform="rotate(-90 791 101)">8</text>
<text x="393" y="102" transform="rotate(-90 393 102)">6</text>
<text x="176" y="116" transform="rotate(-90 176 116)">40</text>
<text x="271" y="117" transform="rotate(-90 271 117)">22</text>
<text x="297" y="114">6</text>
<text x="552" y="116">9</text>
<text x="761" y="114">5</text>
<text x="77" y="125" transform="rotate(-90 77 125)">5</text>
<text x="345" y="124" transform="rotate(-90 345 124)">32.5</text>
<text x="393" y="127" transform="rotate(-90 393 127)">43</text>
<text x="699" y="138">15</text>
<text x="713" y="138">20</text>
<text x="259" y="143">100</text>
<text x="685" y="147" transform="rotate(-90 685 147)">34.5</text>
<text x="358" y="155">5</text>
<text x="342" y="167">19</text>
<text x="356" y="167">15</text>
<text x="685" y="167">8</text>
<text x="327" y="180">56</text>
<text x="380" y="198">0.025</text>
<text x="401" y="198">A</text>
<text x="266" y="213" transform="rotate(-90 266 213)">26</text>
<text x="405" y="228" transform="rotate(-90 405 228)">17</text>
<text x="251" y="241" transform="rotate(-90 251 241)">34</text>
<text x="675" y="252">4×R6</text>
<text x="743" y="252">8.5</text>
<text x="140" y="253">18</text>
<text x="208" y="256" transform="rotate(-90 208 256)">4</text>
<text x="587" y="256">4×R6</text>
<text x="65" y="259" transform="rotate(-90 65 259)">4</text>
<text x="389" y="259" transform="rotate(-90 389 259)">4</text>
<text x="482" y="259">8×R6</text>
<text x="775" y="269" transform="rotate(-90 775 269)">9</text>
<text x="182" y="281" transform="rotate(-90 182 281)">22.5</text>
<text x="251" y="279" transform="rotate(-90 251 279)">15</text>
<text x="325" y="276">4×R6</text>
<text x="370" y="279">8</text>
<text x="77" y="285" transform="rotate(-90 77 285)">50</text>
<text x="278" y="287" transform="rotate(-90 278 287)">4</text>
<text x="431" y="286" transform="rotate(-90 431 286)">148</text>
<text x="775" y="286" transform="rotate(-90 775 286)">37</text>
<text x="90" y="290">6</text>
<text x="114" y="290">28</text>
<text x="194" y="289" transform="rotate(-90 194 289)">50</text>
<text x="208" y="289" transform="rotate(-90 208 289)">59</text>
<text x="322" y="291">51</text>
<text x="389" y="290" transform="rotate(-90 389 290)">50</text>
<text x="526" y="293">41</text>
<text x="65" y="296" transform="rotate(-90 65 296)">69</text>
<text x="178" y="295">6</text>
<text x="218" y="294" transform="rotate(-90 218 294)">69</text>
<text x="261" y="295" transform="rotate(-90 261 295)">60</text>
<text x="474" y="297" transform="rotate(-90 474 297)">42</text>
<text x="557" y="295">25</text>
<text x="580" y="295">6</text>
<text x="592" y="295" transform="rotate(-90 592 295)">42</text>
<text x="607" y="298" transform="rotate(-90 607 298)">73</text>
<text x="686" y="295">8</text>
<text x="276" y="303">4×R3</text>
<text x="622" y="304" transform="rotate(-90 622 304)">83</text>
<text x="407" y="307" transform="rotate(-90 407 307)">89</text>
<text x="735" y="307">35</text>
<text x="651" y="314" transform="rotate(-90 651 314)">62.5</text>
<text x="340" y="324" transform="rotate(-90 340 324)">7</text>
<text x="474" y="320" transform="rotate(-90 474 320)">21</text>
<text x="494" y="320">3</text>
<text x="663" y="324" transform="rotate(-90 663 324)">35</text>
<text x="785" y="324" transform="rotate(-90 785 324)">10</text>
<text x="675" y="326" transform="rotate(-90 675 326)">26</text>
<text x="741" y="324" transform="rotate(-90 741 324)">7</text>
<text x="797" y="326" transform="rotate(-90 797 326)">25</text>
<text x="69" y="341">9×R5</text>
<text x="529" y="341" transform="rotate(-90 529 341)">5</text>
<text x="729" y="341">51</text>
<text x="146" y="344">36</text>
<text x="327" y="347">61</text>
<text x="553" y="345">6×M6</text>
<text x="772" y="343">2×R3</text>
<text x="417" y="352">A</text>
<text x="729" y="352">56</text>
<text x="146" y="356">43</text>
<text x="391" y="357" transform="rotate(-90 391 357)">10</text>
<text x="537" y="357">75</text>
<text x="324" y="365">117</text>
<text x="67" y="440">80</text>
<text x="272" y="449" transform="rotate(-90 272 449)">8</text>
<text x="152" y="461" transform="rotate(-90 152 461)">5</text>
<text x="210" y="457" transform="rotate(-90 210 457)">B</text>
<text x="272" y="464" transform="rotate(-90 272 464)">4×</text>
<text x="334" y="467" transform="rotate(-38 334 467)">60</text>
<text x="210" y="478" transform="rotate(-90 210 478)">0.025</text>
<text x="200" y="482" transform="rotate(-90 200 482)">90</text>
<text x="375" y="484" transform="rotate(-90 375 484)">78</text>
<text x="391" y="484" transform="rotate(-90 391 484)">88</text>
<text x="266" y="505">4×R20</text>
<text x="266" y="515">4×R15</text>
<text x="317" y="522">79</text>
<text x="317" y="538">89</text>
<text x="127" y="545">89</text>
<text x="131" y="555">0.025</text>
<text x="152" y="555">B</text>
</g>
<g font-size="5.6">
<text x="766" y="61">+0.021</text>
<text x="768" y="66">0</text>
<text x="608" y="94" transform="rotate(-90 608 94)">+0.021</text>
<text x="613" y="91" transform="rotate(-90 613 91)">0</text>
<text x="269" y="138">+0.054</text>
<text x="272" y="143">0</text>
<text x="266" y="203" transform="rotate(-90 266 203)">0</text>
<text x="260" y="205" transform="rotate(-90 260 205)">+0.021</text>
<text x="245" y="230" transform="rotate(-90 245 230)">0</text>
<text x="251" y="233" transform="rotate(-90 251 233)">-0.025</text>
<text x="59" y="251" transform="rotate(-90 59 251)">0</text>
<text x="383" y="251" transform="rotate(-90 383 251)">0</text>
<text x="65" y="254" transform="rotate(-90 65 254)">-0.030</text>
<text x="389" y="253" transform="rotate(-90 389 253)">-0.030</text>
<text x="245" y="268" transform="rotate(-90 245 268)">0</text>
<text x="251" y="271" transform="rotate(-90 251 271)">-0.027</text>
<text x="425" y="273" transform="rotate(-90 425 273)">0</text>
<text x="431" y="276" transform="rotate(-90 431 276)">-0.063</text>
<text x="272" y="279" transform="rotate(-90 272 279)">0</text>
<text x="278" y="281" transform="rotate(-90 278 281)">-0.030</text>
<text x="401" y="296" transform="rotate(-90 401 296)">0</text>
<text x="407" y="299" transform="rotate(-90 407 299)">-0.035</text>
<text x="385" y="346" transform="rotate(-90 385 346)">0</text>
<text x="391" y="349" transform="rotate(-90 391 349)">-0.022</text>
<text x="337" y="360">0</text>
<text x="334" y="365">-0.054</text>
<text x="78" y="435">0</text>
<text x="75" y="440">-0.12</text>
<text x="266" y="444" transform="rotate(-90 266 444)">+0.015</text>
<text x="272" y="441" transform="rotate(-90 272 441)">0</text>
<text x="195" y="471" transform="rotate(-90 195 471)">0</text>
<text x="200" y="474" transform="rotate(-90 200 474)">-0.035</text>
<text x="370" y="473" transform="rotate(-90 370 473)">0</text>
<text x="385" y="473" transform="rotate(-90 385 473)">0</text>
<text x="375" y="476" transform="rotate(-90 375 476)">-0.046</text>
<text x="391" y="476" transform="rotate(-90 391 476)">-0.035</text>
<text x="327" y="517">0</text>
<text x="325" y="522">-0.046</text>
<text x="327" y="533">0</text>
<text x="138" y="539">0</text>
<text x="325" y="538">-0.035</text>
<text x="135" y="545">-0.035</text>
</g>
<g font-size="5">
<text x="721" y="66" transform="rotate(-90 721 66)">0.8</text>
<text x="721" y="73" transform="rotate(-90 721 73)">Ra</text>
<text x="602" y="127">Ra</text>
<text x="608" y="127">0.8</text>
<text x="388" y="212">Ra</text>
<text x="395" y="212">1.6</text>
<text x="268" y="344">Ra</text>
<text x="275" y="344">1.6</text>
<text x="278" y="360" transform="rotate(-90 278 360)">1.6</text>
<text x="278" y="367" transform="rotate(-90 278 367)">Ra</text>
<text x="96" y="420" transform="rotate(-90 96 420)">1.6</text>
<text x="96" y="426" transform="rotate(-90 96 426)">Ra</text>
<text x="185" y="433">Ra</text>
<text x="191" y="433">1.6</text>
<text x="89" y="521">Ra</text>
<text x="96" y="521">1.6</text>
<text x="193" y="523">Ra</text>
<text x="199" y="523">1.6</text>
</g>
</svg>
